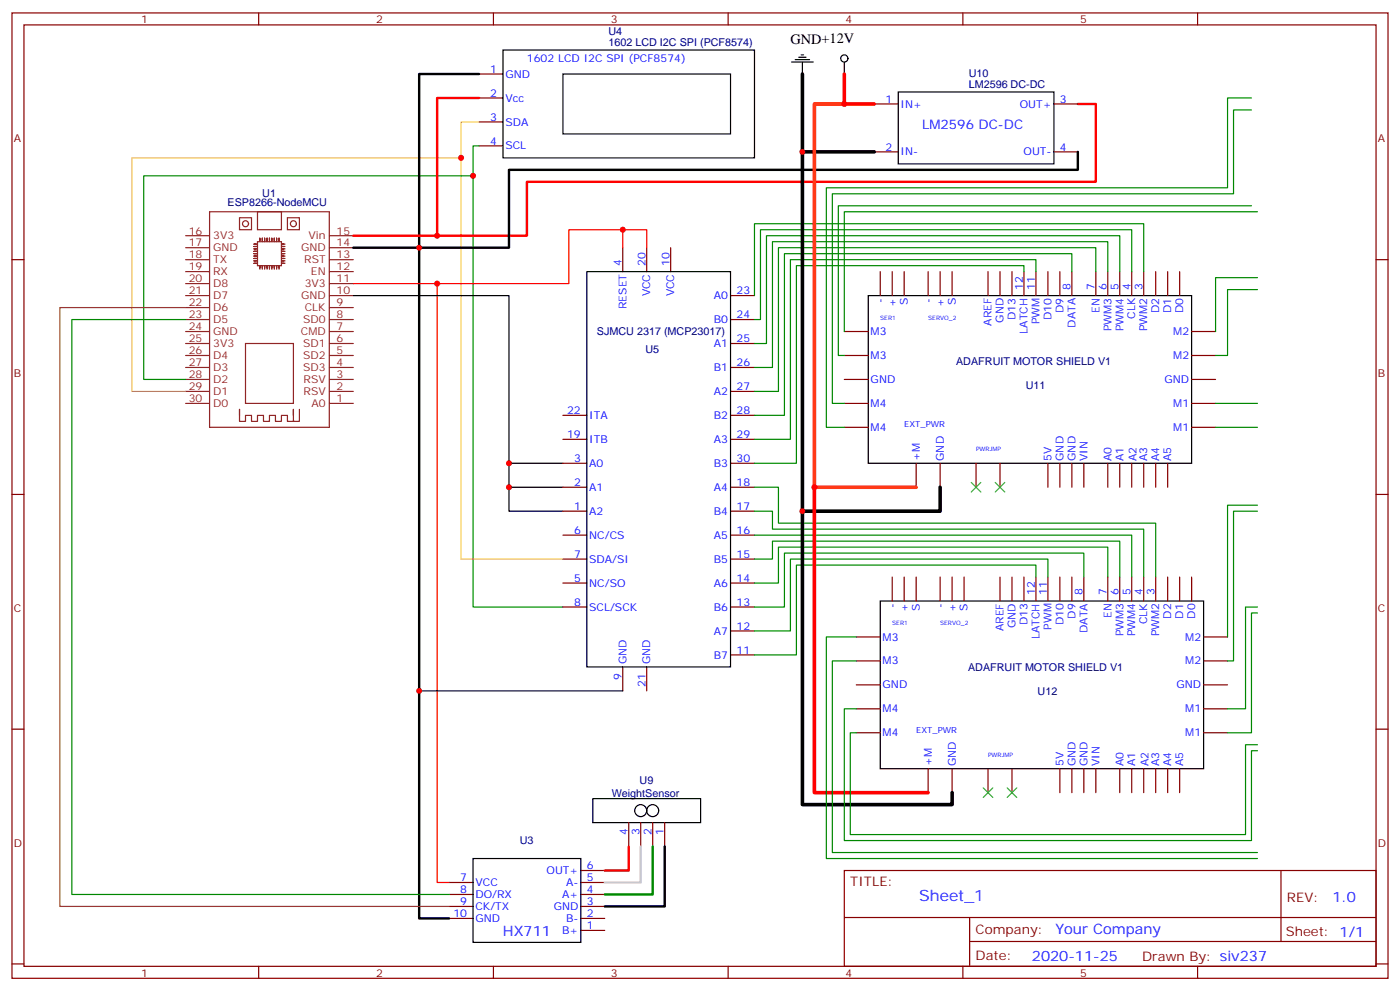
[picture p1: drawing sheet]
<svg xmlns="http://www.w3.org/2000/svg" width="412mm" height="292mm" viewBox="0 0 412 292" stroke-linecap="round" stroke-linejoin="round" font-family="sans-serif">
<g fill="none" stroke="#870000" stroke-width=".35">
<path d="M3.5 3.8h405.4v284.3h-405.4zM7.1 7.3h398.2v277.3h-398.2zM76.2 3.8v3.5M145.3 3.8v3.5M214.5 3.8v3.5M283.6 3.8v3.5M352.8 3.8v3.5M141.1 21.8h7.1M141.1 28.9h7.1M141.1 35.9h7.1M257.5 30.6h7.1M310.4 30.6h7.1"/>
<path d="M141.1 43h7.1M257.5 44.7h7.1M310.4 44.7h7.1M3.5 76.5h3.6M183.4 73v7M190.5 73v7M197.6 73v7M405.3 76.5h3.6M215.2 87.1h7M215.2 94.1h7M248.7 97.6h7.1M259.3 80v7.1"/>
<path d="M262.8 80v7.1M266.3 80v7.1M273.4 80v7.1M276.9 80v7.1M280.5 80v7.1M291 80v7.1M294.6 80v7.1M298.1 80v7.1M301.6 80v7.1M305.2 80v7.1M308.7 80v7.1M312.2 80v7.1"/>
<path d="M315.7 80v7.1M322.8 80v7.1M326.3 80v7.1M329.8 80v7.1M333.4 80v7.1M336.9 80v7.1M340.4 80v7.1M344 80v7.1M347.5 80v7.1M351 97.6h7.1M215.2 101.2h7M215.2 108.2h7"/>
<path d="M215.2 115.3h7M248.7 104.7h7.1M248.7 111.8h7.1M248.7 118.8h7.1M351 104.7h7.1M351 111.8h7.1M351 118.8h7.1M165.8 136.5h7.1M165.8 129.4h7.1M165.8 122.3h7.1M215.2 136.5h7M215.2 129.4h7"/>
<path d="M215.2 122.3h7M248.7 125.9h7.1M269.9 136.5v7M276.9 136.5v7M287.5 136.5v7M294.6 136.5v7M308.7 136.5v7M312.2 136.5v7M315.7 136.5v7M319.3 136.5v7M326.3 136.5v7M329.8 136.5v7"/>
<path d="M333.4 136.5v7M336.9 136.5v7M340.4 136.5v7M344 136.5v7M351 125.9h7.1M3.5 145.6h3.6M165.8 150.6h7.1M165.8 143.5h7.1M165.8 157.6h7.1M215.2 150.6h7M215.2 143.5h7M215.2 157.6h7"/>
<path d="M405.3 145.6h3.6M165.8 171.7h7.1M165.8 164.7h7.1M165.8 178.8h7.1M215.2 171.7h7M215.2 164.7h7M215.2 178.8h7M262.8 170v7M266.3 170v7M269.9 170v7M276.9 170v7M280.5 170v7"/>
<path d="M284 170v7M294.6 170v7M298.1 170v7M301.6 170v7M305.2 170v7M308.7 170v7M312.2 170v7M315.7 170v7M319.3 170v7M326.3 170v7M329.8 170v7M333.4 170v7"/>
<path d="M336.9 170v7M340.4 170v7M344 170v7M347.5 170v7M351 170v7M183.4 196.4v7.1M190.5 196.4v7.1M215.2 192.9h7M215.2 185.8h7M252.2 187.6h7.1M252.2 194.7h7.1M354.5 187.6h7.1"/>
<path d="M354.5 194.7h7.1M3.5 214.8h3.6M252.2 201.7h7.1M252.2 208.8h7.1M252.2 215.8h7.1M354.5 201.7h7.1M354.5 208.8h7.1M354.5 215.8h7.1M405.3 214.8h3.6M273.4 226.4v7.1M280.5 226.4v7.1M291 226.4v7.1"/>
<path d="M298.1 226.4v7.1M312.2 226.4v7.1M315.7 226.4v7.1M319.3 226.4v7.1M322.8 226.4v7.1M329.8 226.4v7.1M333.4 226.4v7.1M336.9 226.4v7.1M340.4 226.4v7.1M344 226.4v7.1M347.5 226.4v7.1M132.3 259.9h7"/>
<path d="M171.1 259.9h7.1M171.1 256.4h7.1M185.2 242.3v7M188.7 242.3v7M192.3 242.3v7M195.8 242.3v7M248.7 256.4h156.6v28.2h-156.6zM377.3 256.4v20.9M132.3 270.5h7M132.3 267h7M132.3 263.5h7M171.1 274h7.1"/>
<path d="M171.1 270.5h7.1M171.1 267h7.1M171.1 263.5h7.1M248.7 270.2h156.5M285.6 277.3h119.6M285.6 270.2v14.2M3.5 283.9h3.6M76.2 284.6v3.5M145.3 284.6v3.5M214.5 284.6v3.5M283.6 284.6v3.5M352.8 284.6v3.5"/>
<path d="M405.3 283.9h3.6"/>
</g>
<g fill="none" stroke="#8c2424" stroke-width=".35">
<path d="M54.7 73h7M54.7 76.5h7M54.7 69.4h7M61.7 62.4h35.3v63.5h-35.3zM70.6 64.1h3.5v3.6h-3.5zM75.5 71.9h-.7h1M75.5 74h-.7h1M75.5 74.7h-.7h1M75.5 73.3h-.7h1M75.5 72.6h-.7h1M75.5 75.4h-.7h1M75.5 76.1h-.7h1"/>
<path d="M75.5 76.8h-.7h1M75.5 77.5h-.7h1M75.8 62.4h7.1v5.3h-7.1zM75.8 71.2h7.1v7h-7.1zM76.6 70.8v-.7v1.1M76.6 79v-.8v1.1M77.3 70.8v-.7v1.1M77.3 79v-.8v1.1M78 70.8v-.7v1.1M78 79v-.8v1.1M78.7 70.8v-.7v1.1M78.7 79v-.8v1.1"/>
<path d="M79.4 70.8v-.7v1.1M79.4 79v-.8v1.1M80.1 70.8v-.7v1.1M80.1 79v-.8v1.1M80.8 70.8v-.7v1.1M80.8 79v-.8v1.1M81.5 70.8v-.7v1.1M81.5 79v-.8v1.1M82.2 70.8v-.7v1.1M82.2 79v-.8v1.1M83.6 77.5h-.7h1.1M83.6 76.8h-.7h1.1"/>
<path d="M83.6 76.1h-.7h1.1M83.6 75.4h-.7h1.1M83.6 72.6h-.7h1.1M83.6 73.3h-.7h1.1M83.6 74.7h-.7h1.1M83.6 74h-.7h1.1M83.6 71.9h-.7h1.1M84.7 64.1h3.5v3.6h-3.5zM97 73h7.1M97 76.5h7.1M97 69.4h7.1M54.7 80h7"/>
<path d="M54.7 83.5h7M54.7 87.1h7M54.7 90.6h7M54.7 94.1h7M54.7 97.6h7M97 80h7.1M97 83.5h7.1M97 87.1h7.1M97 90.6h7.1M97 94.1h7.1M97 97.6h7.1M54.7 101.2h7"/>
<path d="M54.7 104.7h7M54.7 108.2h7M54.7 111.8h7M54.7 115.3h7M54.7 118.8h7M72.3 101.2h14.1v17.6h-14.1zM97 101.2h7.1M97 104.7h7.1M97 108.2h7.1M97 111.8h7.1M97 115.3h7.1M97 118.8h7.1"/>
<path d="M86.4 122.3v-1.7v3.5M88.2 120.6v3.5h-3.5v-1.8h-1.8v1.8h-1.8v-1.8h-1.7v1.8h-1.8v-1.8h-1.8v1.8h-1.7v-1.8h-1.8v1.8h-1.7v-3.5v1.7"/>
<circle cx="72.3" cy="65.9" r=".88"/>
<circle cx="86.4" cy="65.9" r=".88"/>
</g>
<g fill="none" stroke="#000" stroke-width=".35">
<path d="M148.2 14.7h74v31.8h-74zM233.2 18.3h6.3M234.2 17.6h4.3M235.3 16.9h2.1M236 16.2h.7M236.4 18.3v3.5M248.7 18.3v3.5M165.8 21.8h49.4v17.6h-49.4zM264.6 27.1h45.8v21.2h-45.8zM104.1 87.1h45.8v63.5h15.9M172.9 80h42.3v116.4h-42.3zM255.8 87.1h95.2v49.4h-95.2z"/>
<path d="M149.9 136.5h15.9M149.9 143.5h15.9M259.3 177h95.2v49.4h-95.2zM123.5 203.5h59.9M174.6 235.2h31.8v7.1h-31.8zM139.3 252.9h31.8v24.7h-31.8z"/>
<circle cx="248.7" cy="17.2" r="1.06"/>
<circle cx="188.7" cy="238.8" r="1.76"/>
<circle cx="192.3" cy="238.8" r="1.76"/>
</g>
<path d="M141.1 35.9h-5.3v10.6M54.7 115.3h-15.9v-68.8h97v118.2h30" fill="none" stroke="#fc0" stroke-width=".35"/>
<g fill="none" stroke="#008700" stroke-width=".35">
<path d="M368.7 32.4h-5.3v24.7h-118.2v61.7h3.5M368.7 28.9h-7.1v26.4h-118.2v70.6h5.3M141.1 43h-1.8v8.8M368.7 60.6h-121.8v44.1h1.8M370.4 62.4h-121.7v35.2M301.6 80v-1.8h-67v58.3h-12.4M305.2 80v-3.5h-72.4v52.9h-10.6M315.7 80v-5.3h-84.6v47.6h-8.9M322.8 80v-7h-93.5v42.3h-7.1M326.3 80v-8.8h-98.8v37h-5.3M329.8 80v-10.6h-104v31.8h-3.6M333.4 80v-12.3h-109.4v26.4h-1.8"/>
<path d="M336.9 80v-14.1h-114.7v21.2M370.4 81.8h-12.3v15.8M370.4 85.3h-8.8v19.4h-3.5M54.7 111.8h-12.4v-60h97v127h26.5M358.1 118.8h12.3M358.1 125.9h12.3M222.2 157.6h111.2v12.4M222.2 150.6h5.3v5.3h109.4v14.1M222.2 143.5h7.1v10.6h111.1v15.9M370.4 148.8h-8.8v38.8M370.4 150.6h-7v44.1h-1.8M222.2 164.7h5.3v-5.3h102.3v10.6"/>
<path d="M305.2 170v-3.6h-70.6v26.5h-12.4M308.7 170v-5.3h-75.9v21.1h-10.6M319.3 170v-7.1h-88.2v15.9h-8.9M326.3 170v-8.9h-97v10.6h-7.1M370.4 178.8h-3.5v30h-5.3M252.2 187.6h-8.8v65.3h127M252.2 194.7h-7v56.4h125.2M370.4 180.6h-1.7v35.2h-7.1M252.2 208.8h-3.5v38.8h120v-26.5h1.7M252.2 215.8h-1.7v30h116.4v-26.4h3.5"/>
</g>
<path d="M141.1 21.8h-17.6v51.2h26.4v-23h167.6v-5.3M104.1 73h19.4v197.5h8.8M195.8 249.3v17.7h-17.6" fill="none" stroke="#000" stroke-width=".71"/>
<path d="M183.4 67.7v5.3M190.5 73v-5.3h-22.9v15.8h-63.5M128.8 83.5v176.4h3.5" fill="none" stroke="#f00" stroke-width=".35"/>
<path d="M54.7 94.1h-33.5v169.4h111.1" fill="none" stroke="#090" stroke-width=".35"/>
<path d="M54.7 90.6h-37.1v176.4h114.7" fill="none" stroke="#960" stroke-width=".35"/>
<path d="M141.1 28.9h-12.3v40.5h26.4v-15.8h167.6v-23h-5.3M104.1 69.4h24.7M185.2 249.3v7.1h-7" fill="none" stroke="#f00" stroke-width=".71"/>
<path d="M188.7 249.3v10.6h-10.5" fill="none" stroke="#ccc" stroke-width=".71"/>
<path d="M192.3 249.3v14.2h-14.1" fill="none" stroke="#008700" stroke-width=".71"/>
<path d="M248.7 21.8v8.8h8.8M239.9 143.5v90h33.5" fill="none" stroke="#f00" stroke-width="1.1"/>
<path d="M236.4 21.8v22.9h21.1M236.4 44.7v105.9h40.5v-7.1M236.4 150.6v86.4h44.1v-3.5" fill="none" stroke="#000" stroke-width="1.1"/>
<path d="M248.7 30.6h-8.8v112.9h30" fill="none" stroke="#f30" stroke-width="1.1"/>
<path d="M286.1 142.1l2.8 2.8M288.9 142.1l-2.8 2.8M293.2 142.1l2.8 2.8M296 142.1l-2.8 2.8M289.6 232.1l2.9 2.8M292.5 232.1l-2.9 2.8M296.7 232.1l2.8 2.8M299.5 232.1l-2.8 2.8" fill="none" stroke="#3c3" stroke-width=".35"/>
<g fill="#c00">
<circle cx="139.3" cy="51.8" r=".88"/>
<circle cx="135.8" cy="46.5" r=".88"/>
<circle cx="123.5" cy="203.5" r=".88"/>
<circle cx="128.8" cy="83.5" r=".88"/>
<circle cx="149.9" cy="136.5" r=".88"/>
<circle cx="149.9" cy="143.5" r=".88"/>
<circle cx="183.4" cy="67.7" r=".88"/>
<circle cx="123.5" cy="73" r=".88"/>
<circle cx="128.8" cy="69.4" r=".88"/>
<circle cx="236.4" cy="150.6" r=".88"/>
<circle cx="236.4" cy="44.7" r=".88"/>
<circle cx="248.7" cy="30.6" r=".88"/>
<circle cx="239.9" cy="143.5" r=".88"/>
</g>
<text font-size="4.6" fill="#00f" x="270.8" y="265.4">Sheet_1</text>
<text font-size="4.2" x="232.8" y="13">GND+12V</text>
<g font-size="4.2" fill="#00f">
<text x="392.5" y="265.7">1.0</text>
<text x="148.2" y="275.8">HX711</text>
<text x="310.9" y="275.2">Your Company</text>
<text x="304" y="283">2020-11-25</text>
</g>
<text font-size="3.9" fill="#00f" x="271.6" y="38">LM2596 DC-DC</text>
<g font-size="3.9" fill="#800">
<text x="250.5" y="261">TITLE:</text>
<text x="379.1" y="265.7">REV:</text>
<text x="287.4" y="275.2">Company:</text>
<text x="378.7" y="275.8">Sheet: 1/1</text>
<text x="287.4" y="282.9">Date:</text>
<text x="336.4" y="282.9">Drawn By: siv237</text>
</g>
<g font-size="3.2" fill="#800">
<text x="41.6" y="6.8">1</text>
<text x="110.8" y="6.8">2</text>
<text x="179.9" y="6.8">3</text>
<text x="249.1" y="6.8">4</text>
<text x="318.2" y="6.8">5</text>
<text x="4.1" y="41.9">A</text>
<text x="405.9" y="41.9">A</text>
<text x="4.1" y="111.1">B</text>
<text x="405.9" y="111.1">B</text>
<text x="4.1" y="180.2">C</text>
<text x="405.9" y="180.2">C</text>
<text x="4.1" y="249.3">D</text>
<text x="405.9" y="249.3">D</text>
<text x="41.6" y="287.6">1</text>
<text x="110.8" y="287.6">2</text>
<text x="179.9" y="287.6">3</text>
<text x="249.1" y="287.6">4</text>
<text x="318.2" y="287.6">5</text>
</g>
<g font-size="3.2" fill="#000080">
<text x="179.2" y="10.4">U4</text>
<text x="179.2" y="13.7">1602 LCD I2C SPI (PCF8574)</text>
<text x="285.4" y="22.7">U10</text>
<text x="285.4" y="25.9">LM2596 DC-DC</text>
<text x="77.3" y="58">U1</text>
<text x="67" y="60.6">ESP8266-NodeMCU</text>
<text x="175.8" y="98.7">SJMCU 2317 (MCP23017)</text>
<text x="190.2" y="104.1">U5</text>
<text x="281.7" y="107.6">ADAFRUIT MOTOR SHIELD V1</text>
<text x="302.1" y="114.7">U11</text>
<text x="285.2" y="197.6">ADAFRUIT MOTOR SHIELD V1</text>
<text x="305.7" y="204.6">U12</text>
<text x="188.4" y="230.9">U9</text>
<text x="180.2" y="234.6">WeightSensor</text>
<text x="153.1" y="248.6">U3</text>
</g>
<g font-size="3.2" fill="#00f">
<text x="144.4" y="21.4">1</text>
<text x="148.9" y="22.9">GND</text>
<text x="155.2" y="18.3">1602 LCD I2C SPI (PCF8574)</text>
<text x="144.4" y="28.5">2</text>
<text x="148.9" y="29.9">Vcc</text>
<text x="144.4" y="35.6">3</text>
<text x="260.8" y="30.3">1</text>
<text x="265.3" y="31.7">IN+</text>
<text x="300.4" y="31.7">OUT+</text>
<text x="312.2" y="30.3">3</text>
<text x="148.9" y="37">SDA</text>
<text x="144.4" y="42.6">4</text>
<text x="148.9" y="44">SCL</text>
<text x="260.8" y="44.4">2</text>
<text x="265.3" y="45.8">IN-</text>
<text x="301.5" y="45.8">OUT-</text>
<text x="312.2" y="44.4">4</text>
<text x="183.1" y="78.2" transform="rotate(-90 183.1 78.2)">4</text>
<text x="190.1" y="78.2" transform="rotate(-90 190.1 78.2)">20</text>
<text x="197.2" y="78.2" transform="rotate(-90 197.2 78.2)">10</text>
<text x="191.6" y="87.3" transform="rotate(-90 191.6 87.3)">VCC</text>
<text x="198.6" y="87.3" transform="rotate(-90 198.6 87.3)">VCC</text>
<text x="210.3" y="88.1">A0</text>
<text x="217" y="86.7">23</text>
<text x="260.3" y="89.2" transform="rotate(-90 260.3 89.2)">-</text>
<text x="267.4" y="89.9" transform="rotate(-90 267.4 89.9)">S</text>
<text x="274.5" y="89.2" transform="rotate(-90 274.5 89.2)">-</text>
<text x="281.5" y="89.9" transform="rotate(-90 281.5 89.9)">S</text>
<text x="301.3" y="85.3" transform="rotate(-90 301.3 85.3)">12</text>
<text x="304.8" y="85.3" transform="rotate(-90 304.8 85.3)">11</text>
<text x="315.4" y="85.3" transform="rotate(-90 315.4 85.3)">8</text>
<text x="322.4" y="85.3" transform="rotate(-90 322.4 85.3)">7</text>
<text x="326" y="85.3" transform="rotate(-90 326 85.3)">6</text>
<text x="329.5" y="85.3" transform="rotate(-90 329.5 85.3)">5</text>
<text x="333" y="85.3" transform="rotate(-90 333 85.3)">4</text>
<text x="336.5" y="85.3" transform="rotate(-90 336.5 85.3)">3</text>
<text x="184.5" y="91.1" transform="rotate(-90 184.5 91.1)">RESET</text>
<text x="210.3" y="95.2">B0</text>
<text x="217" y="93.8">24</text>
<text x="263.9" y="90.4" transform="rotate(-90 263.9 90.4)">+</text>
<text x="278" y="90.4" transform="rotate(-90 278 90.4)">+</text>
<text x="292.1" y="96" transform="rotate(-90 292.1 96)">AREF</text>
<text x="295.6" y="95.1" transform="rotate(-90 295.6 95.1)">GND</text>
<text x="299.2" y="94.2" transform="rotate(-90 299.2 94.2)">D13</text>
<text x="306.2" y="95.5" transform="rotate(-90 306.2 95.5)">PWM</text>
<text x="309.7" y="94.2" transform="rotate(-90 309.7 94.2)">D10</text>
<text x="313.3" y="92.2" transform="rotate(-90 313.3 92.2)">D9</text>
<text x="323.8" y="92.2" transform="rotate(-90 323.8 92.2)">EN</text>
<text x="334.4" y="93.9" transform="rotate(-90 334.4 93.9)">CLK</text>
<text x="341.5" y="92.2" transform="rotate(-90 341.5 92.2)">D2</text>
<text x="345" y="92.2" transform="rotate(-90 345 92.2)">D1</text>
<text x="348.5" y="92.2" transform="rotate(-90 348.5 92.2)">D0</text>
<text x="217" y="100.8">25</text>
<text x="256.5" y="98.7">M3</text>
<text x="302.7" y="98.3" transform="rotate(-90 302.7 98.3)">LATCH</text>
<text x="316.8" y="96.5" transform="rotate(-90 316.8 96.5)">DATA</text>
<text x="327.4" y="97.5" transform="rotate(-90 327.4 97.5)">PWM3</text>
<text x="330.9" y="97.5" transform="rotate(-90 330.9 97.5)">PWM4</text>
<text x="338" y="97.5" transform="rotate(-90 338 97.5)">PWM2</text>
<text x="345.6" y="98.7">M2</text>
<text x="210.3" y="102.2">A1</text>
<text x="217" y="107.9">26</text>
<text x="256.5" y="105.8">M3</text>
<text x="345.6" y="105.8">M2</text>
<text x="210.3" y="109.3">B1</text>
<text x="256.5" y="112.8">GND</text>
<text x="343" y="112.8">GND</text>
<text x="210.3" y="116.3">A2</text>
<text x="217" y="114.9">27</text>
<text x="256.5" y="119.9">M4</text>
<text x="345.6" y="119.9">M1</text>
<text x="167.1" y="122">22</text>
<text x="173.6" y="123.4">ITA</text>
<text x="210.3" y="123.4">B2</text>
<text x="217" y="122">28</text>
<text x="167.1" y="129">19</text>
<text x="173.6" y="130.5">ITB</text>
<text x="210.3" y="130.5">A3</text>
<text x="217" y="129">29</text>
<text x="256.5" y="126.9">M4</text>
<text x="345.6" y="126.9">M1</text>
<text x="169.1" y="136.1">3</text>
<text x="173.6" y="137.5">A0</text>
<text x="210.3" y="137.5">B3</text>
<text x="217" y="136.1">30</text>
<text x="270.9" y="135.7" transform="rotate(-90 270.9 135.7)">+M</text>
<text x="278" y="135.7" transform="rotate(-90 278 135.7)">GND</text>
<text x="309.7" y="135.7" transform="rotate(-90 309.7 135.7)">5V</text>
<text x="313.3" y="135.7" transform="rotate(-90 313.3 135.7)">GND</text>
<text x="316.8" y="135.7" transform="rotate(-90 316.8 135.7)">GND</text>
<text x="320.3" y="135.7" transform="rotate(-90 320.3 135.7)">VIN</text>
<text x="327.4" y="135.7" transform="rotate(-90 327.4 135.7)">A0</text>
<text x="330.9" y="135.7" transform="rotate(-90 330.9 135.7)">A1</text>
<text x="334.8" y="135.7" transform="rotate(-90 334.8 135.7)">A2</text>
<text x="338" y="135.7" transform="rotate(-90 338 135.7)">A3</text>
<text x="341.5" y="135.7" transform="rotate(-90 341.5 135.7)">A4</text>
<text x="345" y="135.7" transform="rotate(-90 345 135.7)">A5</text>
<text x="169.1" y="143.2">2</text>
<text x="217" y="143.2">18</text>
<text x="173.6" y="144.6">A1</text>
<text x="210.3" y="144.6">A4</text>
<text x="169.1" y="150.2">1</text>
<text x="173.6" y="151.6">A2</text>
<text x="210.3" y="151.6">B4</text>
<text x="217" y="150.2">17</text>
<text x="169.1" y="157.3">6</text>
<text x="173.6" y="158.7">NC/CS</text>
<text x="210.3" y="158.7">A5</text>
<text x="217" y="157.3">16</text>
<text x="169.1" y="164.3">7</text>
<text x="173.6" y="165.7">SDA/SI</text>
<text x="210.3" y="165.7">B5</text>
<text x="217" y="164.3">15</text>
<text x="169.1" y="171.4">5</text>
<text x="173.6" y="172.8">NC/SO</text>
<text x="210.3" y="172.8">A6</text>
<text x="217" y="171.4">14</text>
<text x="169.1" y="178.4">8</text>
<text x="173.6" y="179.8">SCL/SCK</text>
<text x="210.3" y="179.8">B6</text>
<text x="217" y="178.4">13</text>
<text x="263.9" y="179.2" transform="rotate(-90 263.9 179.2)">-</text>
<text x="270.9" y="179.9" transform="rotate(-90 270.9 179.9)">S</text>
<text x="278" y="179.2" transform="rotate(-90 278 179.2)">-</text>
<text x="285" y="179.9" transform="rotate(-90 285 179.9)">S</text>
<text x="304.8" y="175.3" transform="rotate(-90 304.8 175.3)">12</text>
<text x="308.3" y="175.3" transform="rotate(-90 308.3 175.3)">11</text>
<text x="318.9" y="175.3" transform="rotate(-90 318.9 175.3)">8</text>
<text x="326" y="175.3" transform="rotate(-90 326 175.3)">7</text>
<text x="329.5" y="175.3" transform="rotate(-90 329.5 175.3)">6</text>
<text x="333" y="175.3" transform="rotate(-90 333 175.3)">5</text>
<text x="336.5" y="175.3" transform="rotate(-90 336.5 175.3)">4</text>
<text x="340.1" y="175.3" transform="rotate(-90 340.1 175.3)">3</text>
<text x="217" y="185.5">12</text>
<text x="267.4" y="180.3" transform="rotate(-90 267.4 180.3)">+</text>
<text x="281.5" y="180.3" transform="rotate(-90 281.5 180.3)">+</text>
<text x="295.6" y="185.9" transform="rotate(-90 295.6 185.9)">AREF</text>
<text x="299.2" y="185" transform="rotate(-90 299.2 185)">GND</text>
<text x="302.7" y="184.2" transform="rotate(-90 302.7 184.2)">D13</text>
<text x="309.7" y="185.5" transform="rotate(-90 309.7 185.5)">PWM</text>
<text x="313.3" y="184.2" transform="rotate(-90 313.3 184.2)">D10</text>
<text x="316.8" y="182.2" transform="rotate(-90 316.8 182.2)">D9</text>
<text x="327.4" y="182.1" transform="rotate(-90 327.4 182.1)">EN</text>
<text x="338" y="183.9" transform="rotate(-90 338 183.9)">CLK</text>
<text x="345" y="182.2" transform="rotate(-90 345 182.2)">D2</text>
<text x="348.5" y="182.2" transform="rotate(-90 348.5 182.2)">D1</text>
<text x="352.1" y="182.2" transform="rotate(-90 352.1 182.2)">D0</text>
<text x="210.3" y="186.9">A7</text>
<text x="260" y="188.7">M3</text>
<text x="306.2" y="188.2" transform="rotate(-90 306.2 188.2)">LATCH</text>
<text x="320.3" y="186.5" transform="rotate(-90 320.3 186.5)">DATA</text>
<text x="330.9" y="187.5" transform="rotate(-90 330.9 187.5)">PWM3</text>
<text x="334.4" y="187.5" transform="rotate(-90 334.4 187.5)">PWM4</text>
<text x="341.5" y="187.5" transform="rotate(-90 341.5 187.5)">PWM2</text>
<text x="349.1" y="188.7">M2</text>
<text x="184.5" y="195.7" transform="rotate(-90 184.5 195.7)">GND</text>
<text x="191.6" y="195.7" transform="rotate(-90 191.6 195.7)">GND</text>
<text x="210.3" y="194">B7</text>
<text x="217" y="192.5">11</text>
<text x="260" y="195.7">M3</text>
<text x="349.1" y="195.7">M2</text>
<text x="183.1" y="200.2" transform="rotate(-90 183.1 200.2)">9</text>
<text x="190.1" y="202.2" transform="rotate(-90 190.1 202.2)">21</text>
<text x="260" y="202.8">GND</text>
<text x="346.6" y="202.8">GND</text>
<text x="260" y="209.8">M4</text>
<text x="349.1" y="209.8">M1</text>
<text x="260" y="216.9">M4</text>
<text x="349.1" y="216.9">M1</text>
<text x="274.5" y="225.7" transform="rotate(-90 274.5 225.7)">+M</text>
<text x="281.5" y="225.7" transform="rotate(-90 281.5 225.7)">GND</text>
<text x="313.3" y="225.7" transform="rotate(-90 313.3 225.7)">5V</text>
<text x="316.8" y="225.7" transform="rotate(-90 316.8 225.7)">GND</text>
<text x="320.3" y="225.7" transform="rotate(-90 320.3 225.7)">GND</text>
<text x="323.8" y="225.7" transform="rotate(-90 323.8 225.7)">VIN</text>
<text x="330.9" y="225.7" transform="rotate(-90 330.9 225.7)">A0</text>
<text x="334.4" y="225.7" transform="rotate(-90 334.4 225.7)">A1</text>
<text x="338.3" y="225.7" transform="rotate(-90 338.3 225.7)">A2</text>
<text x="341.5" y="225.7" transform="rotate(-90 341.5 225.7)">A3</text>
<text x="345" y="225.7" transform="rotate(-90 345 225.7)">A4</text>
<text x="348.5" y="225.7" transform="rotate(-90 348.5 225.7)">A5</text>
<text x="184.9" y="246.1" transform="rotate(-90 184.9 246.1)">4</text>
<text x="188.4" y="246.1" transform="rotate(-90 188.4 246.1)">3</text>
<text x="191.9" y="246.1" transform="rotate(-90 191.9 246.1)">2</text>
<text x="195.4" y="246.1" transform="rotate(-90 195.4 246.1)">1</text>
<text x="161" y="257.5">OUT+</text>
<text x="172.9" y="256">6</text>
<text x="135.6" y="263.1">8</text>
<text x="135.6" y="259.6">7</text>
<text x="140.1" y="261">VCC</text>
<text x="166.8" y="261">A-</text>
<text x="172.9" y="263.1">4</text>
<text x="172.9" y="259.6">5</text>
<text x="135.6" y="266.6">9</text>
<text x="140.1" y="268">CK/TX</text>
<text x="140.1" y="264.5">DO/RX</text>
<text x="163.1" y="268">GND</text>
<text x="165.6" y="264.5">A+</text>
<text x="172.9" y="266.6">3</text>
<text x="133.6" y="270.2">10</text>
<text x="140.1" y="271.6">GND</text>
<text x="165.6" y="275.1">B+</text>
<text x="166.8" y="271.6">B-</text>
<text x="172.9" y="273.7">1</text>
<text x="172.9" y="270.2">2</text>
</g>
<g font-size="3.2" fill="#8d2323">
<text x="55.6" y="69.1">16</text>
<text x="62.8" y="70.5">3V3</text>
<text x="90.9" y="70.5">Vin</text>
<text x="99.1" y="69.1">15</text>
<text x="55.6" y="76.1">18</text>
<text x="55.6" y="72.6">17</text>
<text x="62.8" y="77.5">TX</text>
<text x="62.8" y="74">GND</text>
<text x="88.7" y="74">GND</text>
<text x="89.6" y="77.5">RST</text>
<text x="99.1" y="72.6">14</text>
<text x="99.1" y="76.1">13</text>
<text x="55.6" y="83.2">20</text>
<text x="55.6" y="79.7">19</text>
<text x="62.8" y="81.1">RX</text>
<text x="91.6" y="81.1">EN</text>
<text x="99.1" y="79.7">12</text>
<text x="99.1" y="83.2">11</text>
<text x="55.6" y="86.7">21</text>
<text x="62.8" y="88.1">D7</text>
<text x="62.8" y="84.6">D8</text>
<text x="88.7" y="88.1">GND</text>
<text x="89.8" y="84.6">3V3</text>
<text x="99.1" y="86.7">10</text>
<text x="55.6" y="93.8">23</text>
<text x="55.6" y="90.2">22</text>
<text x="62.8" y="95.2">D5</text>
<text x="62.8" y="91.7">D6</text>
<text x="89.3" y="95.2">SD0</text>
<text x="89.8" y="91.7">CLK</text>
<text x="99.1" y="90.2">9</text>
<text x="99.1" y="93.8">8</text>
<text x="55.6" y="100.8">25</text>
<text x="55.6" y="97.3">24</text>
<text x="62.8" y="98.7">GND</text>
<text x="88.6" y="98.7">CMD</text>
<text x="99.1" y="97.3">7</text>
<text x="99.1" y="100.8">6</text>
<text x="55.6" y="107.9">27</text>
<text x="55.6" y="104.4">26</text>
<text x="62.8" y="105.8">D4</text>
<text x="62.8" y="102.2">3V3</text>
<text x="89.3" y="102.2">SD1</text>
<text x="89.3" y="105.8">SD2</text>
<text x="99.1" y="104.4">5</text>
<text x="99.1" y="107.9">4</text>
<text x="55.6" y="111.4">28</text>
<text x="62.8" y="112.8">D2</text>
<text x="62.8" y="109.3">D3</text>
<text x="89.3" y="109.3">SD3</text>
<text x="89.4" y="112.8">RSV</text>
<text x="99.1" y="111.4">3</text>
<text x="55.6" y="118.5">30</text>
<text x="55.6" y="114.9">29</text>
<text x="62.8" y="119.9">D0</text>
<text x="62.8" y="116.3">D1</text>
<text x="89.4" y="116.3">RSV</text>
<text x="91.8" y="119.9">A0</text>
<text x="99.1" y="114.9">2</text>
<text x="99.1" y="118.5">1</text>
</g>
<g font-size="2.5" fill="#00f">
<text x="266.3" y="125.9">EXT_PWR</text>
<text x="269.9" y="215.8">EXT_PWR</text>
</g>
<g font-size="1.8" fill="#00f">
<text x="259.3" y="94.1">SER1</text>
<text x="273.4" y="94.1">SERVO_2</text>
<text x="287.5" y="132.9">PWRJMP</text>
<text x="262.8" y="184.1">SER1</text>
<text x="276.9" y="184.1">SERVO_2</text>
<text x="291" y="222.9">PWRJMP</text>
</g>
</svg>
